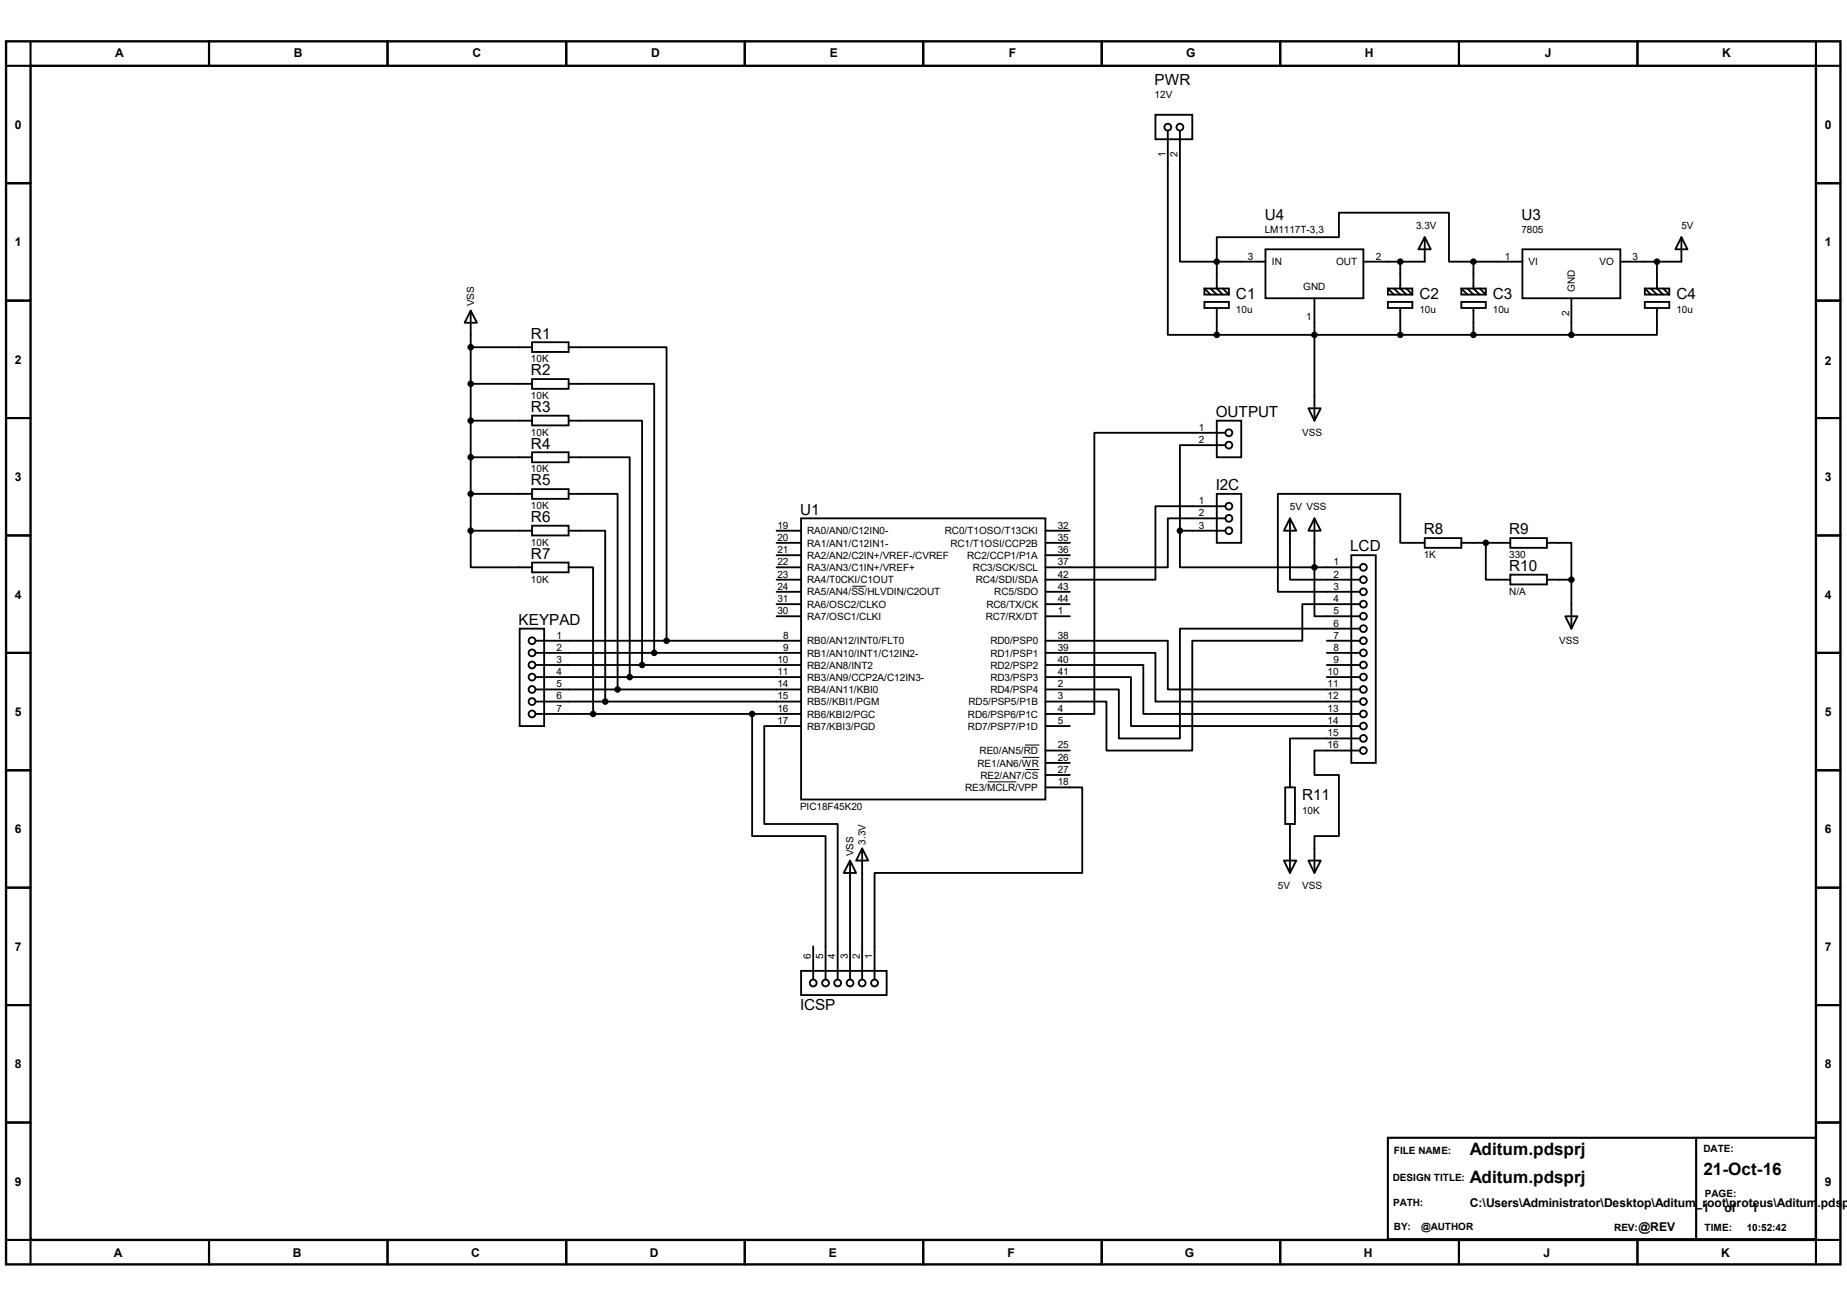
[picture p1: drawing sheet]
<svg xmlns="http://www.w3.org/2000/svg" width="297mm" height="210mm" viewBox="0 0 297 210" stroke-linecap="round" stroke-linejoin="round" font-family="sans-serif">
<path d="M1 6.6h295v196.7h-295zM4.9 10.6h287.1v188.8h-287.1z" fill="none" stroke="#000" stroke-width=".38"/>
<g fill="none" stroke="#000" stroke-width=".34">
<path d="M4.9 6.6v4h-3.9M33.6 6.6v4M62.3 6.6v4M91.1 6.6v4M119.8 6.6v4M148.5 6.6v4M177.2 6.6v4M205.9 6.6v4M234.6 6.6v4M263.3 6.6v4M292 6.6v4h4M1 29.5h3.9"/>
<path d="M292 29.5h4M1 48.3h3.9M292 48.3h4M1 67.2h3.9M292 67.2h4M1 86.1h3.9M292 86.1h4M1 105h3.9M292 105h4M1 123.9h3.9M292 123.9h4M1 142.7h3.9"/>
<path d="M292 142.7h4M1 161.6h3.9M292 161.6h4M1 199.4h3.9v3.9M1 180.5h3.9M33.6 199.4v3.9M62.3 199.4v3.9M91.1 199.4v3.9M119.8 199.4v3.9M148.5 199.4v3.9M177.2 199.4v3.9M205.9 199.4v3.9"/>
<path d="M223.2 183h68.8v16.3h-68.8zM234.6 199.4v3.9M263.3 199.4v3.9M272.8 183v16.3M292 180.5h4M296 199.4h-4v3.9"/>
</g>
<g fill="none" stroke="#000" stroke-width=".3">
<path d="M185.8 18.5h5.9v3.9h-5.9zM187.8 21v32.8h7.9M189.7 21v21.1h6M229.1 38.1l1 2h-2zM229.1 38.1v4h-3.9M270.4 38.1l1 2h-2zM270.4 38.1v4h-9.8M75.7 50l1 1.9h-2zM75.7 50v35.3M75.7 55.8h9.9M85.6 55h5.8v1.6h-5.8zM91.4 55.8h15.8v47.2"/>
<path d="M193.7 48.6h3.9v.9h-3.9zM193.7 46.4h3.9v1h-3.9zM193.7 46.4l.9 1M194.6 46.4l1.1 1M195.7 42.1v-4h19.6v-3.9h17.7v7.9h3.9M195.7 53.8h57M195.7 42.1v4.3l.9 1M195.7 49.5v4.3M195.7 42.1h7.8M196.6 46.4l1 1M203.5 40.1h15.7v7.9h-15.7zM211.4 48v19.6"/>
<path d="M219.2 42.1h6M223.2 48.6h3.9v.9h-3.9zM223.2 46.4h3.9v1h-3.9zM223.2 46.4l1 1M224.2 46.4l1 1M225.2 42.1v4.3l.9 1M225.2 49.5v4.3M226.1 46.4l1 1M235 48.6h3.9v.9h-3.9zM235 46.4h3.9v1h-3.9zM235 46.4l1 1M236 46.4l.9 1"/>
<path d="M236.9 42.1h7.9M236.9 42.1v4.3l1.1 1M236.9 49.5v4.3M238 46.4l.9 1M244.8 40.1h15.8v7.9h-15.8zM252.7 48v5.8M264.5 48.6h3.9v.9h-3.9zM264.5 46.4h3.9v1h-3.9zM264.5 46.4l1 1M265.5 46.4l.9 1M266.4 49.5v4.3h-13.7M266.4 42.1v4.3l1.1 1"/>
<path d="M267.5 46.4l.9 1M75.7 67.6h9.9M75.7 61.7h9.9M75.7 73.5h9.9M75.7 79.4h9.9M85.6 61h5.8v1.5h-5.8zM85.6 66.8h5.8v1.6h-5.8zM85.6 72.7h5.8v1.6h-5.8zM85.6 78.7h5.8v1.5h-5.8zM91.4 79.4h7.9v31.5M91.4 73.5h9.9v35.4M91.4 67.6h11.9v39.3"/>
<path d="M91.4 61.7h13.8v43.3M195.7 79.4h3.9v7.9h-3.9zM195.7 67.6h3.9v5.9h-3.9zM197 71.6h-7.3v13.7M197 69.6h-21v45.2h-7.9M210.4 65.7h2l-1 1.9zM75.7 85.3v5.9h9.9M75.7 85.3h9.9M85.6 84.5h5.8v1.6h-5.8zM85.6 90.5h5.8v1.5h-5.8zM91.4 91.2h4v23.6M91.4 85.3h5.9v27.5"/>
<path d="M124.9 85.3h3.9M124.9 87.3h3.9M124.9 93.2h3.9M124.9 91.2h3.9M124.9 95.2h3.9M124.9 97.2h3.9M124.9 99.1h3.9M124.9 89.3h3.9M128.8 83.4h39.3v45.2h-39.3zM168.1 85.3h3.9M168.1 87.3h3.9M168.1 95.2h3.9"/>
<path d="M168.1 97.2h3.9M168.1 99.1h3.9M168.1 89.3h3.9M189.7 85.3v5.9h21.7M189.7 85.3h7.3M197 83.4h-9.2v7.8h-19.7M197 81.4h-11.2v11.8h-17.7M207.4 83.4l1 1.9h-1.9zM207.4 83.4v9.8h11.3M211.4 83.4l1 1.9h-2zM211.4 91.2v7.9h7.3M211.4 83.4v7.8"/>
<path d="M211.4 91.2h7.3M217.3 89.3h3.9v33.4h-3.9zM218.7 97.2h-9.3v5.8h-17.7v17.7h-13.8v-7.9h-9.8M229.1 86.5h5.9v1.6h-5.9zM229.1 87.3h-3.9v-7.9h-19.7v15.8h13.2M235 87.3h7.9M238.9 87.3v5.9h4M242.9 86.5h5.9v1.6h-5.9zM242.9 92.4h5.9v1.6h-5.9zM248.8 87.3h3.9v5.9M248.8 93.2h3.9M251.7 99.1h2l-1 2z"/>
<path d="M252.7 93.2v7.9M83.6 101.1h3.9v15.7h-3.9zM86.1 114.8h42.7M86.1 112.8h42.7M86.1 110.9h42.7M86.1 108.9h42.7M86.1 106.9h42.7M86.1 105h42.7M86.1 103h42.7M120.9 114.8v19.7h11.9v23M128.8 116.8h-5.9v15.7h11.8v25M168.1 103h19.7v7.9h30.9"/>
<path d="M168.1 105h17.7v7.8h32.9M168.1 106.9h15.8v7.9h34.8M168.1 108.9h13.8v7.9h36.8M168.1 116.8h3.9M213.4 108.9h5.3M213.4 106.9h5.3M213.4 105h5.3M213.4 103h5.3M218.7 118.7h-11.3v7.9M218.7 101.1h-29v17.6h-9.8v-7.8h-11.8M136.7 138.4l1 2h-2zM136.7 138.4v19.1"/>
<path d="M138.6 136.4l1 2h-1.9zM138.6 136.4v21.1M168.1 126.6h5.9v13.8h-33.4v17.1M168.1 120.7h3.9M168.1 122.7h3.9M168.1 124.6h3.9M206.5 138.4h1.9l-1 2zM206.7 126.6h1.5v5.9h-1.5zM207.4 132.5v7.9M210.4 138.4h2l-1 2zM218.7 120.7h-7.3v3.9h3.9v9.9h-3.9v5.9M128.8 156.1h13.8v3.9h-13.8z"/>
<path d="M130.8 152.2v5.3"/>
<circle cx="187.8" cy="20.4" r=".55"/>
<circle cx="189.7" cy="20.4" r=".55"/>
<circle cx="197.6" cy="69.6" r=".55"/>
<circle cx="197.6" cy="71.6" r=".55"/>
<circle cx="197.6" cy="85.3" r=".55"/>
<circle cx="197.6" cy="81.4" r=".55"/>
<circle cx="197.6" cy="83.4" r=".55"/>
<circle cx="219.2" cy="97.2" r=".55"/>
<circle cx="219.2" cy="91.2" r=".55"/>
<circle cx="219.2" cy="93.2" r=".55"/>
<circle cx="219.2" cy="99.1" r=".55"/>
<circle cx="219.2" cy="95.2" r=".55"/>
<circle cx="85.6" cy="108.9" r=".55"/>
<circle cx="85.6" cy="114.8" r=".55"/>
<circle cx="85.6" cy="110.9" r=".55"/>
<circle cx="85.6" cy="105" r=".55"/>
<circle cx="85.6" cy="112.8" r=".55"/>
<circle cx="85.6" cy="103" r=".55"/>
<circle cx="85.6" cy="106.9" r=".55"/>
<circle cx="219.2" cy="106.9" r=".55"/>
<circle cx="219.2" cy="110.9" r=".55"/>
<circle cx="219.2" cy="118.7" r=".55"/>
<circle cx="219.2" cy="105" r=".55"/>
<circle cx="219.2" cy="101.1" r=".55"/>
<circle cx="219.2" cy="114.8" r=".55"/>
<circle cx="219.2" cy="108.9" r=".55"/>
<circle cx="219.2" cy="116.8" r=".55"/>
<circle cx="219.2" cy="103" r=".55"/>
<circle cx="219.2" cy="112.8" r=".55"/>
<circle cx="219.2" cy="120.7" r=".55"/>
<circle cx="130.8" cy="158.1" r=".55"/>
<circle cx="132.8" cy="158.1" r=".55"/>
<circle cx="134.7" cy="158.1" r=".55"/>
<circle cx="136.7" cy="158.1" r=".55"/>
<circle cx="138.6" cy="158.1" r=".55"/>
<circle cx="140.6" cy="158.1" r=".55"/>
</g>
<path d="M137 94.3h2.2M164.8 119.8h2.3M158.8 125.7h4.6M164.4 121.8h2.7M164.9 123.7h2.2" fill="none" stroke="#000" stroke-width=".16"/>
<g fill="#000" stroke="#000" stroke-width=".3">
<circle cx="75.7" cy="55.8" r=".38"/>
<circle cx="195.7" cy="42.1" r=".38"/>
<circle cx="195.7" cy="53.8" r=".38"/>
<circle cx="211.4" cy="53.8" r=".38"/>
<circle cx="225.2" cy="42.1" r=".38"/>
<circle cx="225.2" cy="53.8" r=".38"/>
<circle cx="236.9" cy="42.1" r=".38"/>
<circle cx="236.9" cy="53.8" r=".38"/>
<circle cx="252.7" cy="53.8" r=".38"/>
<circle cx="266.4" cy="42.1" r=".38"/>
<circle cx="75.7" cy="61.7" r=".38"/>
<circle cx="75.7" cy="67.6" r=".38"/>
<circle cx="75.7" cy="73.5" r=".38"/>
<circle cx="75.7" cy="79.4" r=".38"/>
<circle cx="75.7" cy="85.3" r=".38"/>
<circle cx="189.7" cy="85.3" r=".38"/>
<circle cx="211.4" cy="91.2" r=".38"/>
<circle cx="238.9" cy="87.3" r=".38"/>
<circle cx="252.7" cy="93.2" r=".38"/>
<circle cx="95.4" cy="114.8" r=".38"/>
<circle cx="97.3" cy="112.8" r=".38"/>
<circle cx="99.3" cy="110.9" r=".38"/>
<circle cx="101.3" cy="108.9" r=".38"/>
<circle cx="103.3" cy="106.9" r=".38"/>
<circle cx="105.2" cy="105" r=".38"/>
<circle cx="107.2" cy="103" r=".38"/>
<circle cx="120.9" cy="114.8" r=".38"/>
</g>
<g font-size="2.8">
<text x="236.3" y="185.8">Aditum.pdsprj</text>
<text x="236.3" y="190.3">Aditum.pdsprj</text>
<text x="273.9" y="188.9">21-Oct-16</text>
</g>
<g font-size="2.5">
<text x="185.7" y="13.7">PWR</text>
<text x="203.4" y="35.3">U4</text>
<text x="244.6" y="35.3">U3</text>
<text x="198.8" y="48.1">C1</text>
<text x="228.3" y="48.1">C2</text>
<text x="240.1" y="48.1">C3</text>
<text x="269.6" y="48.1">C4</text>
<text x="85.4" y="54.4">R1</text>
<text x="85.4" y="60.3">R2</text>
<text x="85.4" y="66.2">R3</text>
<text x="195.5" y="67">OUTPUT</text>
<text x="85.4" y="72.1">R4</text>
<text x="85.4" y="78">R5</text>
<text x="85.4" y="83.9">R6</text>
<text x="128.7" y="82.8">U1</text>
<text x="195.5" y="78.8">I2C</text>
<text x="85.4" y="89.8">R7</text>
<text x="217.1" y="88.6">LCD</text>
<text x="228.9" y="85.9">R8</text>
<text x="242.7" y="85.9">R9</text>
<text x="242.7" y="91.8">R10</text>
<text x="83.4" y="100.5">KEYPAD</text>
<text x="209.4" y="128.7">R11</text>
<text x="128.7" y="162.4">ICSP</text>
</g>
<g font-size="1.9">
<text x="18.5" y="9.1">A</text>
<text x="47.2" y="9.1">B</text>
<text x="76" y="9.1">C</text>
<text x="104.7" y="9.1">D</text>
<text x="133.5" y="9.1">E</text>
<text x="162.2" y="9.1">F</text>
<text x="190.8" y="9.1">G</text>
<text x="219.5" y="9.1">H</text>
<text x="248.4" y="9.1">J</text>
<text x="276.9" y="9.1">K</text>
<text x="2.4" y="20.7">0</text>
<text x="293.5" y="20.7">0</text>
<text x="2.4" y="39.6">1</text>
<text x="293.5" y="39.6">1</text>
<text x="2.4" y="58.5">2</text>
<text x="293.5" y="58.7">2</text>
<text x="2.4" y="77.4">3</text>
<text x="293.5" y="77.4">3</text>
<text x="2.4" y="96.3">4</text>
<text x="293.5" y="96.3">4</text>
<text x="2.4" y="115.1">5</text>
<text x="293.5" y="115.1">5</text>
<text x="2.4" y="134">6</text>
<text x="293.5" y="134">6</text>
<text x="2.4" y="152.9">7</text>
<text x="293.5" y="152.9">7</text>
<text x="2.4" y="171.8">8</text>
<text x="293.5" y="171.8">8</text>
<text x="2.4" y="190.7">9</text>
<text x="293.5" y="190.7">9</text>
<text x="236.3" y="194.1">C:\Users\Administrator\Desktop\Aditum_root\proteus\Aditum.pdspr</text>
<text x="273.8" y="194.9">1</text>
<text x="277.3" y="194.9">of</text>
<text x="281.6" y="194.9">1</text>
<text x="18.3" y="202.1">A</text>
<text x="47.1" y="202.1">B</text>
<text x="75.8" y="202.1">C</text>
<text x="104.5" y="202.1">D</text>
<text x="133.3" y="202.1">E</text>
<text x="162" y="202.1">F</text>
<text x="190.5" y="202.1">G</text>
<text x="219.3" y="202.1">H</text>
<text x="248.2" y="202.1">J</text>
<text x="263.5" y="198">@REV</text>
<text x="276.8" y="202.1">K</text>
</g>
<g font-size="1.6">
<text x="185.7" y="15.8">12V</text>
<text x="187.4" y="25.2" transform="rotate(-90 187.4 25.2)">1</text>
<text x="189.4" y="25.2" transform="rotate(-90 189.4 25.2)">2</text>
<text x="200.7" y="41.7">3</text>
<text x="203.4" y="37.5">LM1117T-3,3</text>
<text x="221.2" y="41.7">2</text>
<text x="227.7" y="36.7">3.3V</text>
<text x="242" y="41.7">1</text>
<text x="244.6" y="37.5">7805</text>
<text x="262.5" y="41.7">3</text>
<text x="270.4" y="36.7">5V</text>
<text x="204.5" y="42.7">IN</text>
<text x="209.5" y="46.7">GND</text>
<text x="214.8" y="42.7">OUT</text>
<text x="245.8" y="42.7">VI</text>
<text x="253.2" y="47" transform="rotate(-90 253.2 47)">GND</text>
<text x="257.2" y="42.7">VO</text>
<text x="76.2" y="49.3" transform="rotate(-90 76.2 49.3)">VSS</text>
<text x="198.8" y="50.3">10u</text>
<text x="210" y="51.4">1</text>
<text x="228.3" y="50.3">10u</text>
<text x="240.1" y="50.3">10u</text>
<text x="252.3" y="50.8" transform="rotate(-90 252.3 50.8)">2</text>
<text x="269.6" y="50.3">10u</text>
<text x="85.4" y="58.3">10K</text>
<text x="85.4" y="64.2">10K</text>
<text x="85.4" y="70.1">10K</text>
<text x="192.8" y="69.3">1</text>
<text x="192.8" y="71.2">2</text>
<text x="209.4" y="70.2">VSS</text>
<text x="85.4" y="75.9">10K</text>
<text x="85.4" y="81.9">10K</text>
<text x="192.8" y="81.1">1</text>
<text x="192.8" y="83">2</text>
<text x="207.4" y="82">5V VSS</text>
<text x="85.4" y="87.8">10K</text>
<text x="125" y="85">19</text>
<text x="125" y="87">20</text>
<text x="125" y="88.9">21</text>
<text x="129.8" y="85.9">RA0/AN0/C12IN0-</text>
<text x="129.8" y="87.9">RA1/AN1/C12IN1-</text>
<text x="129.8" y="89.9">RA2/AN2/C2IN+/VREF-/CVREF</text>
<text x="151.9" y="85.9">RC0/T1OSO/T13CKI</text>
<text x="152.8" y="87.9">RC1/T1OSI/CCP2B</text>
<text x="155.5" y="89.9">RC2/CCP1/P1A</text>
<text x="170.1" y="85">32</text>
<text x="170.1" y="87">35</text>
<text x="170.1" y="88.9">36</text>
<text x="192.8" y="85">3</text>
<text x="228.9" y="89.7">1K</text>
<text x="242.7" y="89.7">330</text>
<text x="85.4" y="93.7">10K</text>
<text x="125" y="92.9">23</text>
<text x="125" y="94.8">24</text>
<text x="125" y="90.9">22</text>
<text x="129.8" y="93.8">RA4/T0CKI/C1OUT</text>
<text x="129.8" y="95.8">RA5/AN4/SS/HLVDIN/C2OUT</text>
<text x="129.8" y="91.8">RA3/AN3/C1IN+/VREF+</text>
<text x="156.5" y="91.8">RC3/SCK/SCL</text>
<text x="156.9" y="93.8">RC4/SDI/SDA</text>
<text x="159.9" y="95.8">RC5/SDO</text>
<text x="170.1" y="90.9">37</text>
<text x="170.1" y="92.9">42</text>
<text x="170.1" y="94.8">43</text>
<text x="214.4" y="90.9">1</text>
<text x="214.4" y="92.9">2</text>
<text x="214.4" y="94.8">3</text>
<text x="242.7" y="95.6">N/A</text>
<text x="125" y="96.8">31</text>
<text x="125" y="98.8">30</text>
<text x="129.8" y="97.7">RA6/OSC2/CLKO</text>
<text x="129.8" y="99.7">RA7/OSC1/CLKI</text>
<text x="158.5" y="99.7">RC7/RX/DT</text>
<text x="158.6" y="97.7">RC6/TX/CK</text>
<text x="170.1" y="96.8">44</text>
<text x="170.1" y="98.8">1</text>
<text x="214.4" y="96.8">4</text>
<text x="214.4" y="98.8">5</text>
<text x="214.4" y="100.8">6</text>
<text x="89.5" y="102.7">1</text>
<text x="89.5" y="104.6">2</text>
<text x="89.5" y="106.6">3</text>
<text x="125" y="106.6">10</text>
<text x="125.9" y="102.7">8</text>
<text x="125.9" y="104.6">9</text>
<text x="129.8" y="103.6">RB0/AN12/INT0/FLT0</text>
<text x="129.8" y="105.6">RB1/AN10/INT1/C12IN2-</text>
<text x="129.8" y="107.5">RB2/AN8/INT2</text>
<text x="159.3" y="103.6">RD0/PSP0</text>
<text x="159.3" y="105.6">RD1/PSP1</text>
<text x="159.3" y="107.5">RD2/PSP2</text>
<text x="170.1" y="102.7">38</text>
<text x="170.1" y="104.6">39</text>
<text x="170.1" y="106.6">40</text>
<text x="214.4" y="102.7">7</text>
<text x="214.4" y="104.6">8</text>
<text x="214.4" y="106.6">9</text>
<text x="250.7" y="103.6">VSS</text>
<text x="89.5" y="108.5">4</text>
<text x="89.5" y="110.5">5</text>
<text x="89.5" y="112.5">6</text>
<text x="125" y="108.5">11</text>
<text x="125" y="110.5">14</text>
<text x="125" y="112.5">15</text>
<text x="129.8" y="109.5">RB3/AN9/CCP2A/C12IN3-</text>
<text x="129.8" y="111.5">RB4/AN11/KBI0</text>
<text x="129.8" y="113.4">RB5//KBI1/PGM</text>
<text x="155.7" y="113.4">RD5/PSP5/P1B</text>
<text x="159.3" y="109.5">RD3/PSP3</text>
<text x="159.3" y="111.5">RD4/PSP4</text>
<text x="170.1" y="108.5">41</text>
<text x="170.1" y="110.5">2</text>
<text x="170.1" y="112.5">3</text>
<text x="213.5" y="108.5">10</text>
<text x="213.5" y="110.5">11</text>
<text x="213.5" y="112.5">12</text>
<text x="89.5" y="114.5">7</text>
<text x="125" y="114.5">16</text>
<text x="125" y="116.4">17</text>
<text x="129.8" y="115.4">RB6/KBI2/PGC</text>
<text x="129.8" y="117.3">RB7/KBI3/PGD</text>
<text x="155.7" y="115.4">RD6/PSP6/P1C</text>
<text x="155.7" y="117.3">RD7/PSP7/P1D</text>
<text x="170.1" y="114.5">4</text>
<text x="170.1" y="116.4">5</text>
<text x="213.5" y="114.5">13</text>
<text x="213.5" y="116.4">14</text>
<text x="213.5" y="118.4">15</text>
<text x="157.2" y="123.3">RE1/AN6/WR</text>
<text x="157.5" y="121.3">RE0/AN5/RD</text>
<text x="157.6" y="125.2">RE2/AN7/CS</text>
<text x="170.1" y="120.4">25</text>
<text x="170.1" y="122.3">26</text>
<text x="170.1" y="124.3">27</text>
<text x="213.5" y="120.4">16</text>
<text x="128.7" y="130.2">PIC18F45K20</text>
<text x="155.2" y="127.2">RE3/MCLR/VPP</text>
<text x="170.1" y="126.3">18</text>
<text x="209.4" y="130.9">10K</text>
<text x="137.2" y="137.7" transform="rotate(-90 137.2 137.7)">VSS</text>
<text x="139.2" y="135.8" transform="rotate(-90 139.2 135.8)">3.3V</text>
<text x="205.5" y="142.9">5V</text>
<text x="209.4" y="142.9">VSS</text>
<text x="130.4" y="154.1" transform="rotate(-90 130.4 154.1)">6</text>
<text x="132.4" y="154.1" transform="rotate(-90 132.4 154.1)">5</text>
<text x="134.3" y="154.1" transform="rotate(-90 134.3 154.1)">4</text>
<text x="136.3" y="154.1" transform="rotate(-90 136.3 154.1)">3</text>
<text x="138.3" y="154.1" transform="rotate(-90 138.3 154.1)">2</text>
<text x="140.3" y="154.1" transform="rotate(-90 140.3 154.1)">1</text>
<text x="224.2" y="185.6">FILE NAME:</text>
<text x="273.9" y="185.2">DATE:</text>
<text x="224" y="189.9">DESIGN TITLE:</text>
<text x="224" y="194">PATH:</text>
<text x="224.2" y="197.8">BY:</text>
<text x="228.5" y="197.8">@AUTHOR</text>
<text x="259.6" y="198">REV:</text>
<text x="274.1" y="198">TIME:</text>
<text x="274.2" y="192.5">PAGE:</text>
<text x="280.9" y="198">10:52:42</text>
</g>
</svg>
